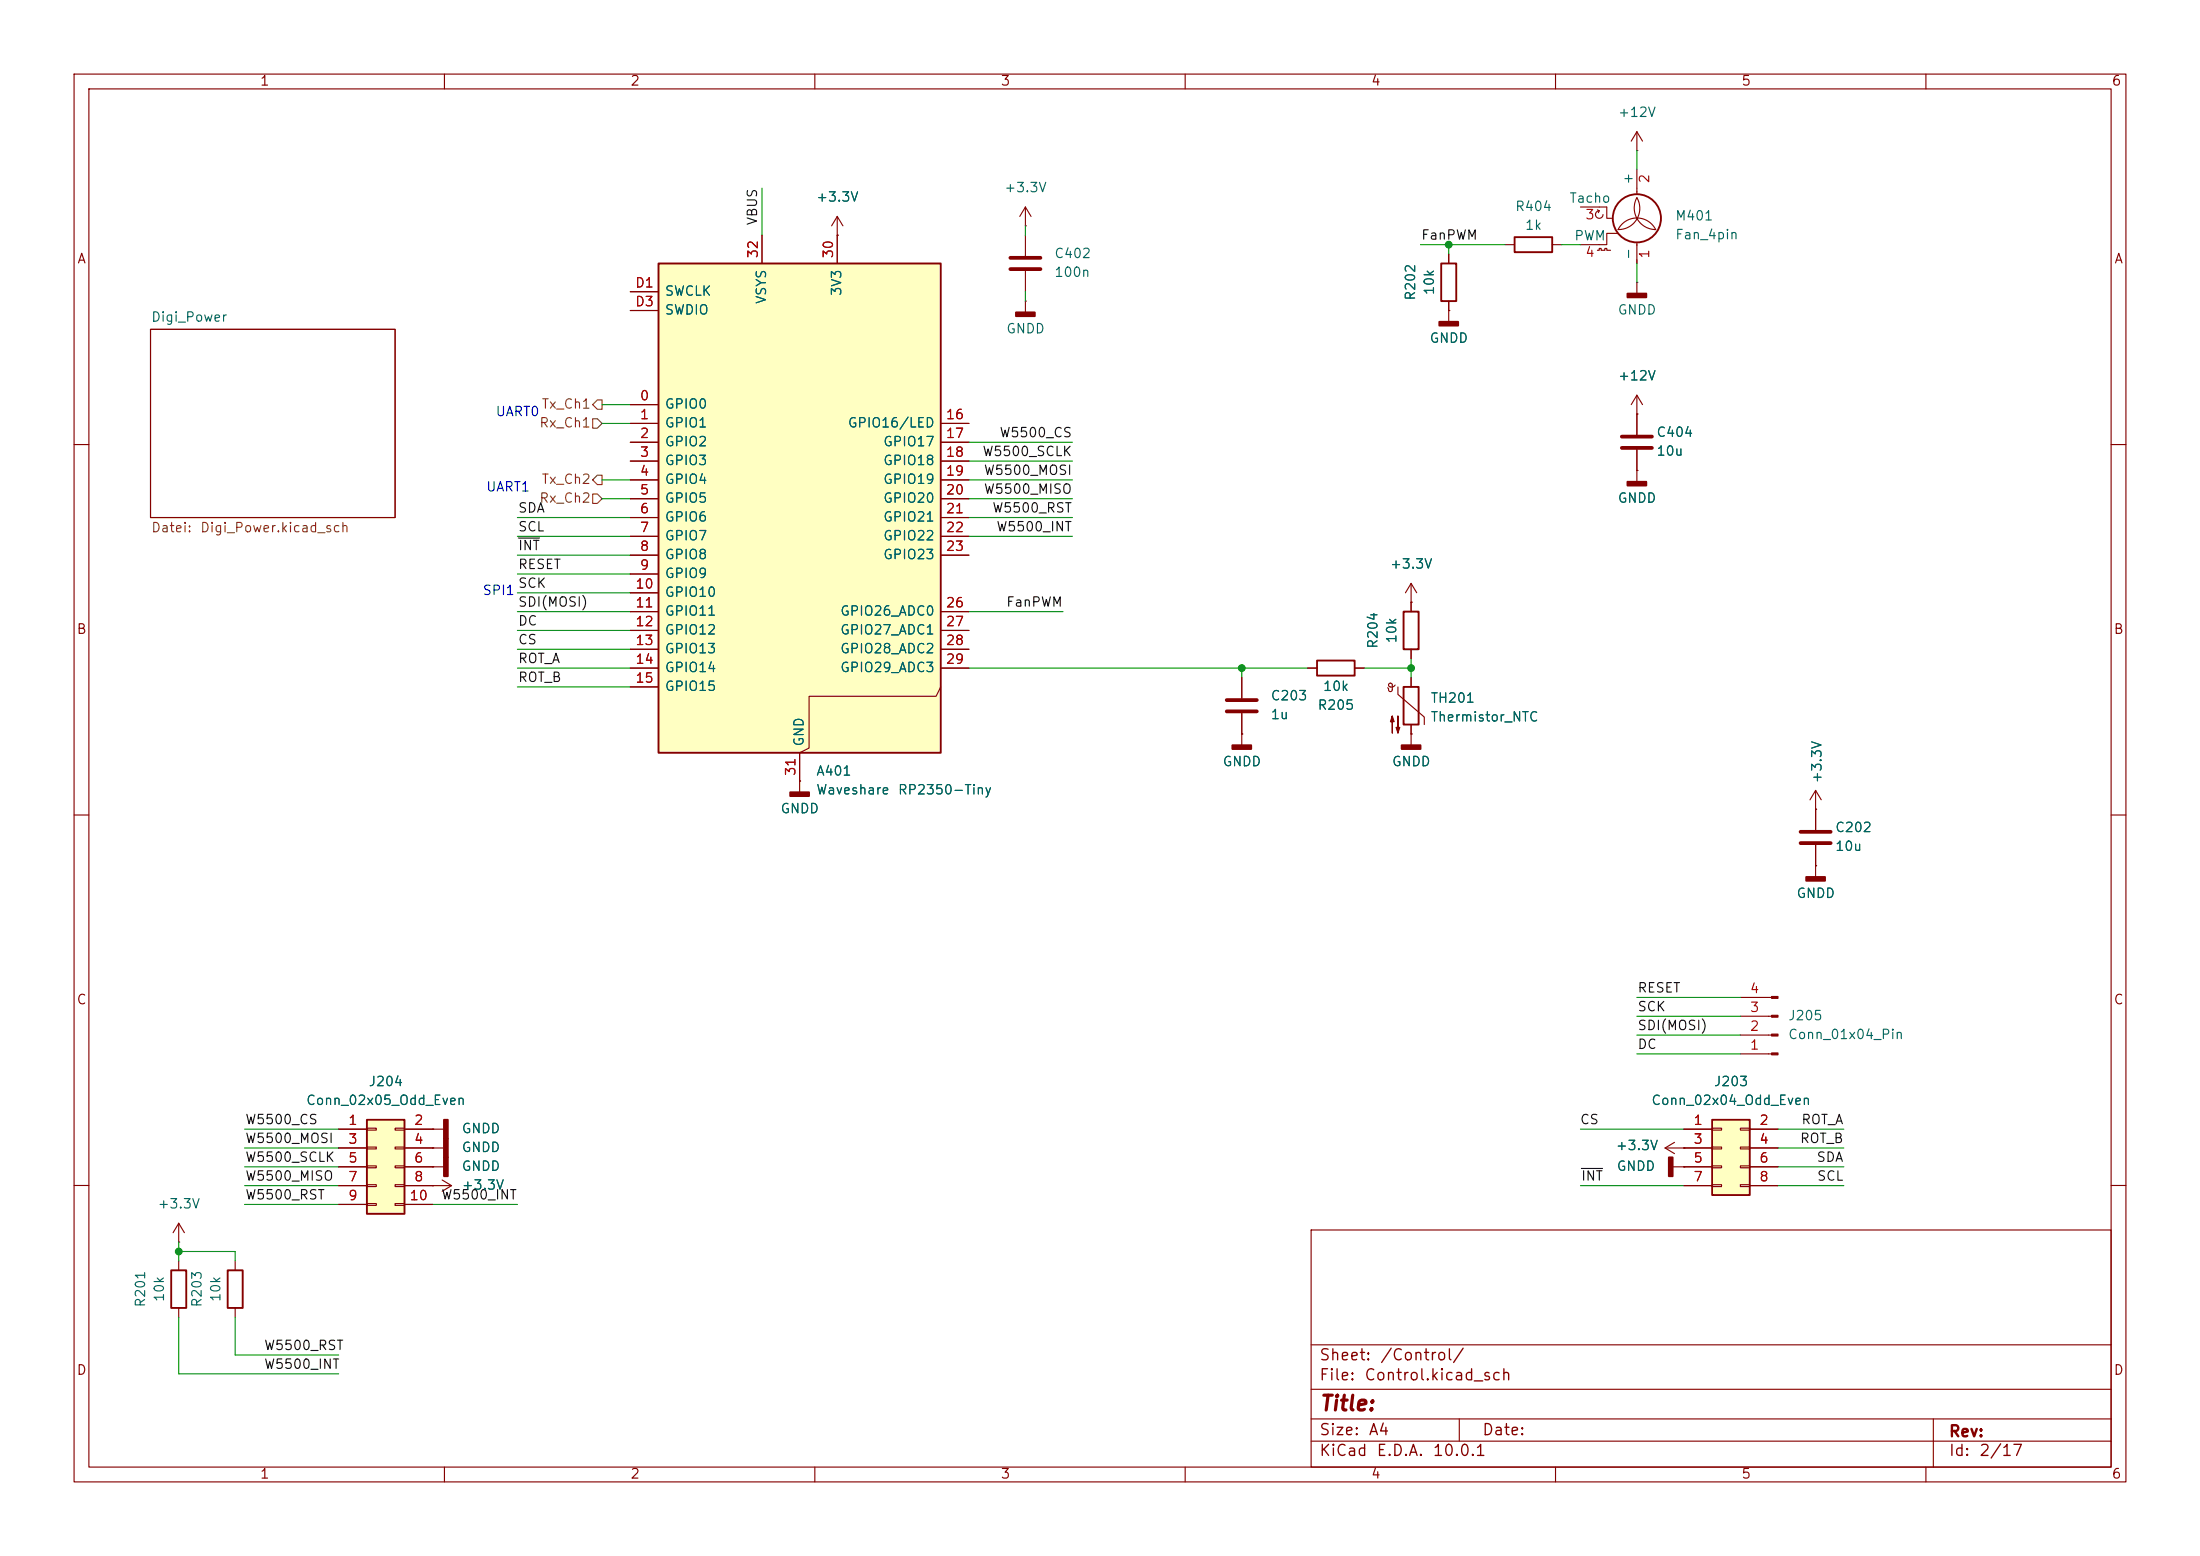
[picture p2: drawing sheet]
<svg xmlns="http://www.w3.org/2000/svg" width="297mm" height="210mm" viewBox="0 0 297 210" stroke-linecap="round" stroke-linejoin="round" font-family="sans-serif">
<g fill="none" stroke="#840000" stroke-width=".15">
<path d="M10 10h277v190h-277zM12 12h273v186h-273zM60 10v2M110 10v2M160 10v2M210 10v2M221 17.8v2.5M221 17.8l-.8 1.3M221 17.8l.7 1.3M260 10v2M213.4 27.9h3.5v1.6h.8M215.6 33.8h.3v-.3h.3v.3h.5v-.3h.2v.3h.5"/>
<path d="M215.6 28.3l.3 .1M215.9 28.5a.51 .51 0 0 0-.5 .5 .51 .51 0 0 0 .5 .5 .51 .51 0 0 0 .5-.5M215.9 28.4l-.1 .3M218.4 31.5h-1.5v1.5h-3.5M221 26.7a2.92 2.92 0 0 0 2.5 4.3 2.84 2.84 0 0 0-2.5-1.6 2.84 2.84 0 0 0-2.6 1.6 2.86 2.86 0 0 0 2.6-4.3M221 20.3h.1M221 38.1h.1M221 22.9v3.3M221 32.7v2.9M221 38.1v1.5M20.3 44.5h33v25.4h-33zM221 55.9h.1"/>
<path d="M221 53.3l-.8 1.3M221 53.3l.7 1.3M221 53.3v5.4M10 60h2M190.5 78.7l-.8 1.3M190.5 78.7l.8 1.3M190.5 78.7v3.9M221 60.7v2.8M285 60h2M167.6 99.1h.1M167.6 91.4v2.8M167.6 96.3v4.3"/>
<path d="M190.5 81.3h.1M190.5 99.1h.1M190.5 87.6v1.3M190.5 99.1v1.5M10 110h2M285 110h2M234.9 139.7h4.3M234.9 137.2h4.3M234.9 134.6h4.3M234.9 142.2h4.3M10 160h2M177 166h108v32h-108z"/>
<path d="M285 160h2M60 198v2M110 198v2M160 198v2M177 194.5h108M177 191.5h108M177 187.5h108M177 181.5h108M197 191.5v3M210 198v2M260 198v2M261 191.5v6.5"/>
</g>
<g fill="none" stroke="#840000" stroke-width=".25">
<path d="M189.5 82.6h2v5h-2z"/>
<circle cx="221" cy="29.5" r="3.3"/>
</g>
<g fill="#840000" stroke="#840000" stroke-width=".15">
<path d="M239.2 142.1h.8v.3h-.8z"/>
<path d="M239.2 139.6h.8v.2h-.8z"/>
<path d="M239.2 137h.8v.3h-.8z"/>
<path d="M239.2 134.5h.8v.2h-.8z"/>
</g>
<path d="M218.9 58.9h4.1M218.9 60.5h4.1M165.6 94.5h4.1M165.6 96h4.1" fill="none" stroke="#840000" stroke-width=".51"/>
<g fill="#840000" stroke="#840000" stroke-width=".25">
<path d="M166.4 100.6h2.5v.5h-2.5z"/>
<path d="M219.7 39.6h2.5v.5h-2.5z"/>
<path d="M189.2 100.6h2.6v.5h-2.6z"/>
</g>
<path d="M88.9 35.6h38.1v66h-38.1z" fill="#ffffc2"/>
<path d="M88.9 35.6h38.1v66h-38.1z" fill="none" stroke="#840000" stroke-width=".25"/>
<g fill="none" stroke="#840000" stroke-width=".15">
<path d="M85.1 39.4h3.8M102.9 31.8v3.8M113 31.8h.1M113 29.2v6.4M113 29.2l-.7 1.3M113 29.2l.8 1.3M138.4 30.5h.1M138.4 27.9v2.6M138.4 31.8v2.7M138.4 36.6v2.8M138.4 27.9l-.7 1.3M138.4 27.9l.8 1.3"/>
<path d="M85.1 54.6h3.8M85.1 57.2h3.8M85.1 59.7h3.8M85.1 41.9h3.8M127 57.2h3.8M127 59.7h3.8M138.4 40.6h.1M138.4 40.6v1.6M85.1 62.2h3.8M85.1 64.8h3.8M85.1 67.3h3.8M85.1 69.9h3.8"/>
<path d="M85.1 72.4h3.8M85.1 74.9h3.8M85.1 77.5h3.8M127 62.2h3.8M127 64.8h3.8M127 67.3h3.8M127 69.9h3.8M127 72.4h3.8M127 74.9h3.8M85.1 80h3.8M85.1 82.6h3.8M85.1 85.1h3.8"/>
<path d="M85.1 87.6h3.8M85.1 90.2h3.8M85.1 92.7h3.8M127 92.7l-.6 1.3h-17.2v7l-1.3 .6v5.3M127 82.6h3.8M127 85.1h3.8M127 87.6h3.8M127 90.2h3.8M107.9 105.4h.1M58.4 152.4h.1M58.4 157.5h.1M58.4 154.9h.1"/>
<path d="M58.4 152.4h1.5M58.4 157.5h1.5M58.4 154.9h1.5M59.7 159.3l1.3 .7M58.4 160h.1M58.4 160h2.6M61 160l-1.3 .8"/>
</g>
<path d="M136.4 34.8h4.1M136.4 36.3h4.1" fill="none" stroke="#840000" stroke-width=".51"/>
<g fill="#840000" stroke="#840000" stroke-width=".25">
<path d="M137.2 42.2h2.5v.5h-2.5z"/>
<path d="M106.7 106.9h2.5v.5h-2.5z"/>
<path d="M59.9 151.1h.6v2.6h-.6z"/>
<path d="M59.9 156.2h.6v2.6h-.6z"/>
<path d="M59.9 153.7h.6v2.5h-.6z"/>
</g>
<path d="M49.5 151.1h5.1v12.7h-5.1z" fill="#ffffc2"/>
<path d="M204.5 32h5v2h-5zM177.8 89.2h5.1v2h-5.1zM189.5 92.7h2v5.1h-2zM49.5 151.1h5.1v12.7h-5.1zM23.1 171.5h2v5h-2zM30.7 171.5h2.1v5h-2.1z" fill="none" stroke="#840000" stroke-width=".25"/>
<g fill="none" stroke="#840000" stroke-width=".15">
<path d="M203.2 33h1.3M209.5 33h1.3M195.6 41.9h.1M195.6 41.9v1.5M176.5 90.2h1.3M182.9 90.2h1.2M188.3 92.5a.44 .44 0 0 1-.4 .3 .44 .44 0 0 1-.4-.4l.2-.2 .2 .1v.9l-.1 .1h-.2l-.3-.5M188.7 92.7v1l3.6 3.1v1M190.5 91.4v1.3M190.5 97.8v1.3M245.1 116.8h.1M245.1 109.2h.1"/>
<path d="M245.1 106.7v5.3M245.1 114v4.4M245.1 106.7l-.8 1.3M245.1 106.7l.8 1.3M45.7 152.4h3.8M45.7 154.9h3.8M45.7 157.5h3.8M49.5 152.3h1.3v.2h-1.3zM49.5 154.8h1.3v.3h-1.3zM49.5 157.4h1.3v.2h-1.3zM49.5 159.9h1.3v.2h-1.3zM53.3 152.3h1.3v.2h-1.3z"/>
<path d="M53.3 154.8h1.3v.3h-1.3zM53.3 157.4h1.3v.2h-1.3zM53.3 159.9h1.3v.2h-1.3zM54.6 152.4h3.8M54.6 154.9h3.8M54.6 157.5h3.8M24.1 167.6h.1M24.1 165.1v2.5M24.1 170.2v1.3M24.1 176.5v1.3M24.1 165.1l-.7 1.3M24.1 165.1l.8 1.3"/>
<path d="M31.7 170.2v1.3M31.7 176.5v1.3M45.7 160h3.8M45.7 162.6h3.8M49.5 162.4h1.3v.3h-1.3zM53.3 162.4h1.3v.3h-1.3zM54.6 160h3.8M54.6 162.6h3.8"/>
</g>
<g fill="#840000" stroke="#840000" stroke-width=".25">
<path d="M194.3 43.4h2.5v.5h-2.5z"/>
<path d="M243.8 118.4h2.6v.5h-2.6z"/>
</g>
<g fill="#840000" stroke="#840000" stroke-width=".15">
<path d="M188 96.6l.2 .8h-.5l.3-.8v2.3z"/>
<path d="M188.7 96.6v2.3l-.2-.7h.5l-.3 .7z"/>
</g>
<path d="M243.1 112.3h4M243.1 113.8h4" fill="none" stroke="#840000" stroke-width=".51"/>
<path d="M231.1 151.1h5.1v10.2h-5.1z" fill="#ffffc2"/>
<path d="M194.6 35.6h2v5h-2zM231.1 151.1h5.1v10.2h-5.1z" fill="none" stroke="#840000" stroke-width=".25"/>
<g fill="none" stroke="#840000" stroke-width=".15">
<path d="M85.1 39.4h3.8M102.9 31.8v3.8M113 31.8h.1M113 31.8v3.8M195.6 34.3v1.3M85.1 54.6h3.8M85.1 57.2h3.8M85.1 59.7h3.8M85.1 41.9h3.8M127 57.2h3.8M127 59.7h3.8M195.6 41.9h.1"/>
<path d="M195.6 40.6v1.3M221 55.9h.1M221 55.9v2.8M85.1 62.2h3.8M85.1 64.8h3.8M85.1 67.3h3.8M85.1 69.9h3.8M85.1 72.4h3.8M85.1 74.9h3.8M85.1 77.5h3.8M127 62.2h3.8M127 64.8h3.8"/>
<path d="M127 67.3h3.8M127 69.9h3.8M127 72.4h3.8M127 74.9h3.8M221 63.5h.1M221 60.7v4.3M85.1 80h3.8M85.1 82.6h3.8M85.1 85.1h3.8M85.1 87.6h3.8M85.1 90.2h3.8M85.1 92.7h3.8"/>
<path d="M127 82.6h3.8M127 85.1h3.8M127 87.6h3.8M127 90.2h3.8M167.6 99.1h.1M167.6 91.4v2.8M167.6 96.3v2.8M176.5 90.2h1.3M182.9 90.2h1.2M190.5 81.3h.1M190.5 99.1h.1M190.5 81.3v1.3"/>
<path d="M190.5 87.6v1.3M190.5 91.4v1.3M190.5 97.8v1.3M107.9 105.4h.1M107.9 101.6v3.8M245.1 109.2h.1M245.1 116.8h.1M245.1 109.2v2.8M245.1 114v2.8M45.7 152.4h3.8M45.7 154.9h3.8M45.7 157.5h3.8"/>
<path d="M54.6 152.4h3.8M54.6 154.9h3.8M54.6 157.5h3.8M58.4 152.4h.1M58.4 157.5h.1M58.4 154.9h.1M224.8 154.9h6.3M224.8 154.9l1.3 .8M225.8 157.5h5.3M226.1 154.2l-1.3 .7M227.3 154.9h.1M227.3 157.5h.1"/>
<path d="M227.3 152.4h3.8M231.1 152.3h1.3v.2h-1.3zM231.1 154.8h1.3v.3h-1.3zM231.1 157.4h1.3v.2h-1.3zM231.1 159.9h1.3v.2h-1.3zM234.9 152.3h1.3v.2h-1.3zM234.9 154.8h1.3v.3h-1.3zM234.9 157.4h1.3v.2h-1.3zM234.9 159.9h1.3v.2h-1.3zM236.2 152.4h3.8M236.2 154.9h3.8M236.2 157.5h3.8"/>
<path d="M45.7 160h3.8M45.7 162.6h3.8M54.6 160h3.8M54.6 162.6h3.8M58.4 160h.1M227.3 160h3.8M236.2 160h3.8"/>
</g>
<g fill="#840000" stroke="#840000" stroke-width=".25">
<path d="M225.3 156.2h.5v2.6h-.5z"/>
<path d="M219.7 65h2.5v.5h-2.5z"/>
</g>
<path d="M80 56.5h.6l.7 .7-.7 .6h-.6zM80.6 54h.7v1.2h-.7l-.6-.6zM80 66.7h.6l.7 .6-.7 .6h-.6zM80.6 64.1h.7v1.3h-.7l-.6-.6z" fill="none" stroke="#725600" stroke-width=".15"/>
<path d="M70 72.6h2.8M213.5 157.7h2.8" fill="none" stroke="#0f0f0f" stroke-width=".15"/>
<g fill="none" stroke="#009600" stroke-width=".15">
<path d="M102.9 25.4v6.4M138.4 30.5v1.3M138.4 39.4v1.2M191.8 33h11.4M195.6 33v1.3M210.8 33h2.6M221 20.3v2.6M221 35.6v2.5M81.3 57.2h3.8M81.3 54.6h3.8M130.8 59.7h14M69.8 72.4h15.3"/>
<path d="M69.8 77.5h15.3M69.8 74.9h15.3M69.8 69.9h15.3M81.3 67.3h3.8M81.3 64.8h3.8M130.8 72.4h14M130.8 67.3h14M130.8 64.8h14M130.8 69.9h14M130.8 62.2h14M69.8 82.6h15.3M69.8 90.2h15.3"/>
<path d="M69.8 92.7h15.3M69.8 80h15.3M69.8 87.6h15.3M69.8 85.1h15.3M130.8 82.6h12.7M130.8 90.2h45.7M167.6 90.2v1.2M184.1 90.2h6.4M190.5 88.9v2.5M221 134.6h13.9M221 139.7h13.9M221 137.2h13.9"/>
<path d="M33 157.5h12.7M33 154.9h12.7M33 152.4h12.7M213.4 152.4h13.9M221 142.2h13.9M240 157.5h8.9M240 154.9h8.9M240 152.4h8.9M24.1 177.8v7.6h21.6M24.1 168.9h7.6v1.3M24.1 167.6v2.6M31.7 177.8v5.1h14"/>
<path d="M33 162.6h12.7M33 160h12.7M58.4 162.6h11.4M213.4 160h13.9M240 160h8.9"/>
</g>
<g fill="#009600" stroke="#009600" stroke-width=".14">
<circle cx="24.1" cy="168.9" r=".46"/>
<circle cx="195.6" cy="33" r=".46"/>
<circle cx="190.5" cy="90.2" r=".46"/>
<circle cx="167.6" cy="90.2" r=".46"/>
</g>
<text font-size="2" fill="#840000" x="178" y="190.9">Title:</text>
<g font-size="1.5" fill="#840000">
<text x="178" y="184">Sheet:</text>
<text x="186.2" y="184">/Control/</text>
<text x="178" y="186.7">File:</text>
<text x="184.1" y="186.7">Control.kicad_sch</text>
<text x="178" y="196.9">KiCad</text>
<text x="178" y="194.1">Size:</text>
<text x="184.7" y="194.1">A4</text>
<text x="185.7" y="196.9">E.D.A.</text>
<text x="193.3" y="196.9">10.0.1</text>
<text x="200" y="194.1">Date:</text>
<text x="263" y="194.3">Rev:</text>
<text x="263" y="196.9">Id:</text>
<text x="267.1" y="196.9">2/17</text>
</g>
<g font-size="1.3" fill="#840000">
<text x="35" y="11.9">1</text>
<text x="85" y="11.9">2</text>
<text x="135" y="11.9">3</text>
<text x="185" y="11.9">4</text>
<text x="235" y="11.9">5</text>
<text x="285" y="11.9">6</text>
<text x="10.3" y="35.9">A</text>
<text x="285.3" y="35.9">A</text>
<text x="10.3" y="85.9">B</text>
<text x="285.3" y="85.9">B</text>
<text x="10.3" y="135.9">C</text>
<text x="285.3" y="135.9">C</text>
<text x="10.3" y="185.9">D</text>
<text x="285.3" y="185.9">D</text>
<text x="35" y="199.9">1</text>
<text x="85" y="199.9">2</text>
<text x="135" y="199.9">3</text>
<text x="185" y="199.9">4</text>
<text x="235" y="199.9">5</text>
<text x="285" y="199.9">6</text>
</g>
<g font-size="1.3" fill="#006464">
<text x="218.3" y="16.1">+12V</text>
<text x="110.1" y="27.5">+3.3V</text>
<text x="135.5" y="26.3">+3.3V</text>
<text x="204.5" y="28.8">R404</text>
<text x="211.8" y="27.7">Tacho</text>
<text x="220.7" y="25" transform="rotate(-90 220.7 25)">+</text>
<text x="142.2" y="35.2">C402</text>
<text x="205.8" y="31.3">1k</text>
<text x="212.4" y="32.8">PWM</text>
<text x="220.7" y="35.2" transform="rotate(-90 220.7 35.2)">-</text>
<text x="226.1" y="30.1">M401</text>
<text x="226.1" y="32.6">Fan_4pin</text>
<text x="89.7" y="40.2">SWCLK</text>
<text x="103.7" y="41.1" transform="rotate(-90 103.7 41.1)">VSYS</text>
<text x="113.9" y="40" transform="rotate(-90 113.9 40)">3V3</text>
<text x="142.2" y="37.7">100n</text>
<text x="191.4" y="40.7" transform="rotate(-90 191.4 40.7)">R202</text>
<text x="193.9" y="39.9" transform="rotate(-90 193.9 39.9)">10k</text>
<text x="20.3" y="43.7">Digi_Power</text>
<text x="89.7" y="42.8">SWDIO</text>
<text x="135.8" y="45.3">GNDD</text>
<text x="192.9" y="46.6">GNDD</text>
<text x="218.3" y="42.8">GNDD</text>
<text x="218.3" y="51.7">+12V</text>
<text x="89.7" y="55.5">GPIO0</text>
<text x="89.7" y="58">GPIO1</text>
<text x="114.4" y="58">GPIO16/LED</text>
<text x="223.5" y="59.3">C404</text>
<text x="89.7" y="60.6">GPIO2</text>
<text x="89.7" y="63.1">GPIO3</text>
<text x="89.7" y="65.6">GPIO4</text>
<text x="119.1" y="60.6">GPIO17</text>
<text x="119.1" y="63.1">GPIO18</text>
<text x="119.1" y="65.6">GPIO19</text>
<text x="223.5" y="61.8">10u</text>
<text x="89.7" y="68.2">GPIO5</text>
<text x="89.7" y="70.7">GPIO6</text>
<text x="119.1" y="68.2">GPIO20</text>
<text x="119.1" y="70.7">GPIO21</text>
<text x="218.3" y="68.2">GNDD</text>
<text x="89.7" y="73.3">GPIO7</text>
<text x="89.7" y="75.8">GPIO8</text>
<text x="119.1" y="73.3">GPIO22</text>
<text x="119.1" y="75.8">GPIO23</text>
<text x="187.6" y="77.1">+3.3V</text>
<text x="89.7" y="78.3">GPIO9</text>
<text x="89.7" y="80.9">GPIO10</text>
<text x="89.7" y="83.4">GPIO11</text>
<text x="113.3" y="83.4">GPIO26_ADC0</text>
<text x="89.7" y="86">GPIO12</text>
<text x="89.7" y="88.5">GPIO13</text>
<text x="113.3" y="86">GPIO27_ADC1</text>
<text x="113.3" y="88.5">GPIO28_ADC2</text>
<text x="186.3" y="87.6" transform="rotate(-90 186.3 87.6)">R204</text>
<text x="188.8" y="86.9" transform="rotate(-90 188.8 86.9)">10k</text>
<text x="89.7" y="91">GPIO14</text>
<text x="89.7" y="93.6">GPIO15</text>
<text x="113.3" y="91">GPIO29_ADC3</text>
<text x="171.5" y="94.8">C203</text>
<text x="178.5" y="93.6">10k</text>
<text x="193" y="95.2">TH201</text>
<text x="108.8" y="100.8" transform="rotate(-90 108.8 100.8)">GND</text>
<text x="171.5" y="97.4">1u</text>
<text x="177.8" y="96.1">R205</text>
<text x="193" y="97.7">Thermistor_NTC</text>
<text x="110.1" y="105">A401</text>
<text x="110.1" y="107.5">Waveshare</text>
<text x="121.1" y="107.5">RP2350-Tiny</text>
<text x="165" y="103.7">GNDD</text>
<text x="187.8" y="103.7">GNDD</text>
<text x="246.2" y="105.8" transform="rotate(-90 246.2 105.8)">+3.3V</text>
<text x="105.3" y="110.1">GNDD</text>
<text x="247.7" y="112.6">C202</text>
<text x="247.7" y="115.2">10u</text>
<text x="242.4" y="121.5">GNDD</text>
<text x="241.3" y="138">J205</text>
<text x="241.3" y="140.6">Conn_01x04_Pin</text>
<text x="41.2" y="149.5">Conn_02x05_Odd_Even</text>
<text x="49.7" y="146.9">J204</text>
<text x="222.8" y="149.5">Conn_02x04_Odd_Even</text>
<text x="231.3" y="146.9">J203</text>
<text x="62.2" y="153.3">GNDD</text>
<text x="62.2" y="155.8">GNDD</text>
<text x="218" y="155.5">+3.3V</text>
<text x="62.2" y="158.3">GNDD</text>
<text x="62.2" y="160.9">+3.3V</text>
<text x="218.2" y="158.3">GNDD</text>
<text x="21.2" y="163.4">+3.3V</text>
<text x="19.9" y="176.5" transform="rotate(-90 19.9 176.5)">R201</text>
<text x="22.5" y="175.8" transform="rotate(-90 22.5 175.8)">10k</text>
<text x="27.5" y="176.5" transform="rotate(-90 27.5 176.5)">R203</text>
<text x="30.1" y="175.8" transform="rotate(-90 30.1 175.8)">10k</text>
</g>
<g font-size="1.3" fill="#a90000">
<text x="213.9" y="29.9">3</text>
<text x="223" y="24.8" transform="rotate(-90 223 24.8)">2</text>
<text x="102.6" y="35" transform="rotate(-90 102.6 35)">32</text>
<text x="112.8" y="35" transform="rotate(-90 112.8 35)">30</text>
<text x="213.9" y="35">4</text>
<text x="223" y="35" transform="rotate(-90 223 35)">1</text>
<text x="85.7" y="39.1">D1</text>
<text x="85.7" y="41.7">D3</text>
<text x="86.3" y="54.4">0</text>
<text x="86.3" y="56.9">1</text>
<text x="86.3" y="59.4">2</text>
<text x="127.6" y="56.9">16</text>
<text x="127.6" y="59.4">17</text>
<text x="86.3" y="62">3</text>
<text x="86.3" y="64.5">4</text>
<text x="127.6" y="62">18</text>
<text x="127.6" y="64.5">19</text>
<text x="86.3" y="67.1">5</text>
<text x="86.3" y="69.6">6</text>
<text x="127.6" y="67.1">20</text>
<text x="127.6" y="69.6">21</text>
<text x="86.3" y="72.1">7</text>
<text x="86.3" y="74.7">8</text>
<text x="86.3" y="77.2">9</text>
<text x="127.6" y="72.1">22</text>
<text x="127.6" y="74.7">23</text>
<text x="85.7" y="79.8">10</text>
<text x="85.7" y="82.3">11</text>
<text x="127.6" y="82.3">26</text>
<text x="85.7" y="84.8">12</text>
<text x="85.7" y="87.4">13</text>
<text x="85.7" y="89.9">14</text>
<text x="127.6" y="84.8">27</text>
<text x="127.6" y="87.4">28</text>
<text x="127.6" y="89.9">29</text>
<text x="85.7" y="92.5">15</text>
<text x="107.7" y="104.8" transform="rotate(-90 107.7 104.8)">31</text>
<text x="236.1" y="136.9">3</text>
<text x="236.1" y="134.4">4</text>
<text x="236.1" y="142">1</text>
<text x="236.1" y="139.4">2</text>
<text x="46.9" y="152.1">1</text>
<text x="46.9" y="154.7">3</text>
<text x="55.8" y="152.1">2</text>
<text x="55.8" y="154.7">4</text>
<text x="228.5" y="152.1">1</text>
<text x="228.5" y="154.7">3</text>
<text x="237.4" y="152.1">2</text>
<text x="237.4" y="154.7">4</text>
<text x="46.9" y="157.2">5</text>
<text x="46.9" y="159.8">7</text>
<text x="55.8" y="157.2">6</text>
<text x="55.8" y="159.8">8</text>
<text x="228.5" y="157.2">5</text>
<text x="228.5" y="159.8">7</text>
<text x="237.4" y="157.2">6</text>
<text x="237.4" y="159.8">8</text>
<text x="46.9" y="162.3">9</text>
<text x="55.2" y="162.3">10</text>
</g>
<g font-size="1.3" fill="#0f0f0f">
<text x="102.5" y="30.5" transform="rotate(-90 102.5 30.5)">VBUS</text>
<text x="191.8" y="32.7">FanPWM</text>
<text x="134.8" y="59.3">W5500_CS</text>
<text x="132.5" y="61.9">W5500_SCLK</text>
<text x="132.7" y="64.4">W5500_MOSI</text>
<text x="69.8" y="69.5">SDA</text>
<text x="132.7" y="67">W5500_MISO</text>
<text x="133.9" y="69.5">W5500_RST</text>
<text x="69.8" y="77.1">RESET</text>
<text x="69.8" y="74.6">INT</text>
<text x="69.8" y="72">SCL</text>
<text x="134.4" y="72">W5500_INT</text>
<text x="69.8" y="82.2">SDI(MOSI)</text>
<text x="69.8" y="79.7">SCK</text>
<text x="135.7" y="82.2">FanPWM</text>
<text x="69.8" y="84.7">DC</text>
<text x="69.8" y="87.3">CS</text>
<text x="69.8" y="89.8">ROT_A</text>
<text x="69.8" y="92.4">ROT_B</text>
<text x="221" y="136.8">SCK</text>
<text x="221" y="134.3">RESET</text>
<text x="221" y="141.9">DC</text>
<text x="221" y="139.4">SDI(MOSI)</text>
<text x="33" y="152.1">W5500_CS</text>
<text x="33" y="154.6">W5500_MOSI</text>
<text x="213.2" y="152.1">CS</text>
<text x="242.9" y="154.6">ROT_B</text>
<text x="243.1" y="152.1">ROT_A</text>
<text x="33" y="159.7">W5500_MISO</text>
<text x="33" y="157.1">W5500_SCLK</text>
<text x="213.4" y="159.7">INT</text>
<text x="245.1" y="157.1">SDA</text>
<text x="245.2" y="159.7">SCL</text>
<text x="33" y="162.2">W5500_RST</text>
<text x="59.5" y="162.2">W5500_INT</text>
<text x="35.6" y="185.1">W5500_INT</text>
<text x="35.6" y="182.5">W5500_RST</text>
</g>
<g font-size="1.3" fill="#0000c2">
<text x="66.8" y="56.5">UART0</text>
<text x="65.5" y="66.7">UART1</text>
<text x="65.1" y="80.6">SPI1</text>
</g>
<g font-size="1.3" fill="#725600">
<text x="72.7" y="58">Rx_Ch1</text>
<text x="73" y="55.5">Tx_Ch1</text>
<text x="73" y="65.6">Tx_Ch2</text>
<text x="72.7" y="68.2">Rx_Ch2</text>
<text x="20.3" y="72.2">Datei:</text>
<text x="26.9" y="72.2">Digi_Power.kicad_sch</text>
</g>
</svg>
